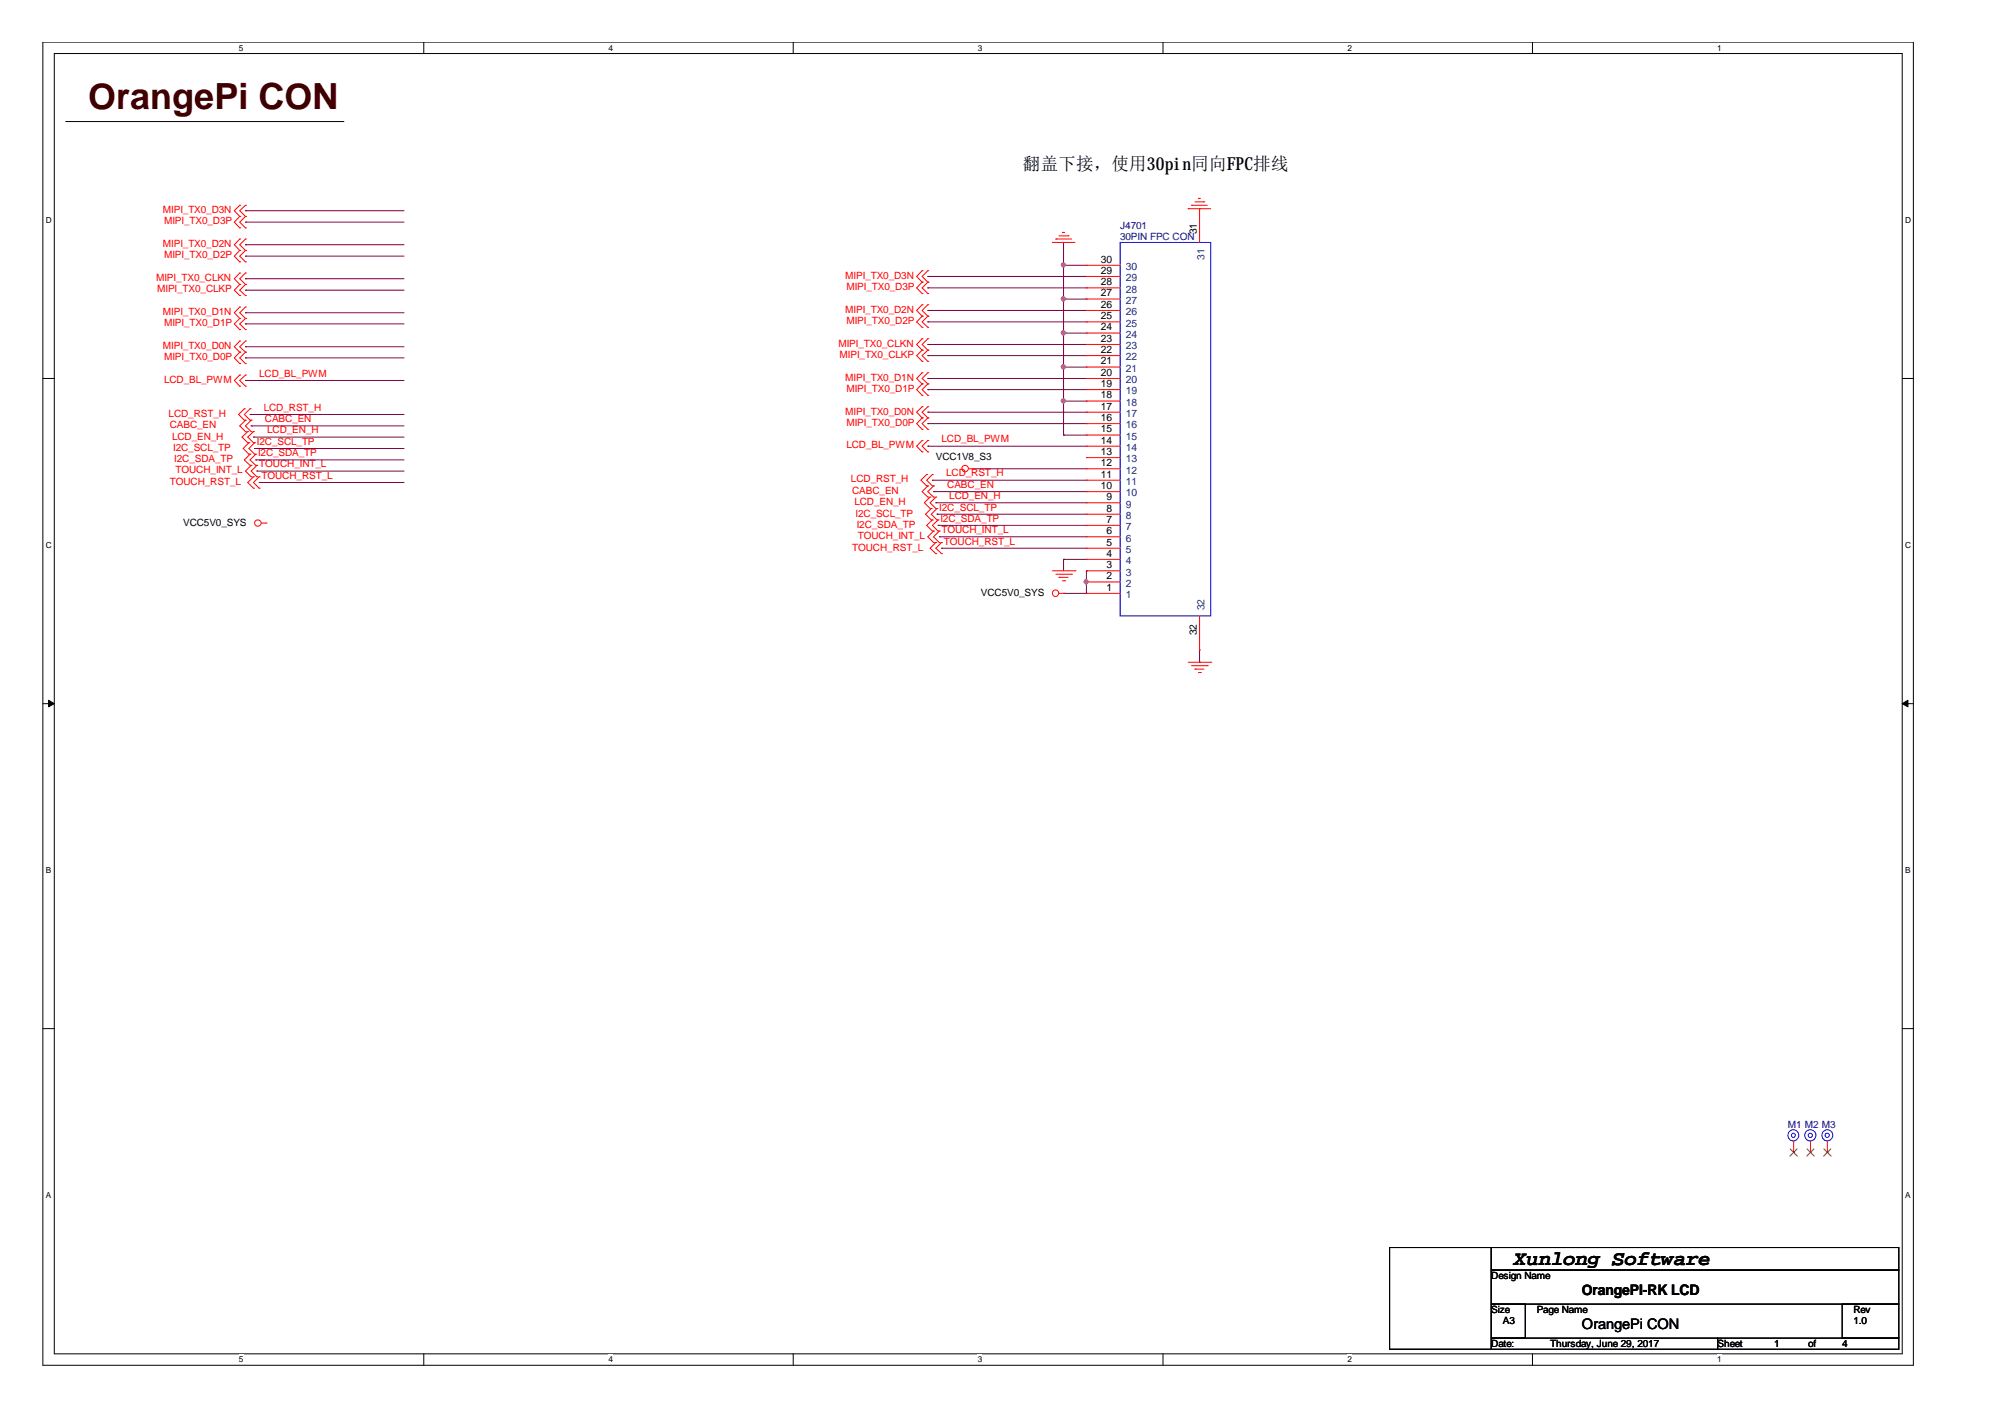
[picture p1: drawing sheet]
<svg xmlns="http://www.w3.org/2000/svg" width="297mm" height="210mm" viewBox="0 0 297 210" stroke-linecap="round" stroke-linejoin="round" font-family="sans-serif">
<path d="M6.3 6.2h277.2v196h-277.2zM8 7.9h273.8v192.6h-273.8z" fill="none" stroke="#000" stroke-width=".15"/>
<g fill="#fff">
<path d="M35.4 6.4h.6v1.4h-.6z"/>
<path d="M35.4 200.7h.6v1.4h-.6z"/>
</g>
<path d="M62.8 6.2v1.7M62.8 200.5v1.7" fill="none" stroke="#000" stroke-width=".15"/>
<g fill="#fff">
<path d="M90.1 6.4h.7v1.4h-.7z"/>
<path d="M90.1 200.7h.7v1.4h-.7z"/>
</g>
<path d="M117.5 6.2v1.7M117.5 200.5v1.7" fill="none" stroke="#000" stroke-width=".15"/>
<g fill="#fff">
<path d="M144.9 6.4h.6v1.4h-.6z"/>
<path d="M144.9 200.7h.6v1.4h-.6z"/>
</g>
<path d="M172.3 6.2v1.7M172.3 200.5v1.7" fill="none" stroke="#000" stroke-width=".15"/>
<g fill="#fff">
<path d="M199.6 6.4h.7v1.4h-.7z"/>
<path d="M199.6 200.7h.7v1.4h-.7z"/>
</g>
<path d="M227 6.2v1.7M227 200.5v1.7" fill="none" stroke="#000" stroke-width=".15"/>
<g fill="#fff">
<path d="M254.4 6.4h.6v1.4h-.6z"/>
<path d="M254.4 200.7h.6v1.4h-.6z"/>
<path d="M6.8 31.9h.8v1.4h-.8z"/>
<path d="M282.2 31.9h.9v1.4h-.9z"/>
<path d="M6.8 80.1h.8v1.4h-.8z"/>
<path d="M282.2 80.1h.9v1.4h-.9z"/>
</g>
<path d="M6.3 56.1h1.7M281.8 56.1h1.7" fill="none" stroke="#000" stroke-width=".15"/>
<g fill="#fff">
<path d="M6.8 128.2h.7v1.4h-.7z"/>
<path d="M282.2 128.2h.8v1.4h-.8z"/>
</g>
<path d="M6.3 104.2h1.7M281.8 104.2h1.7" fill="none" stroke="#000" stroke-width=".15"/>
<g fill="#000" stroke="#000" stroke-width=".15">
<path d="M7.2 103.7l.8 .5-.8 .5z" fill-rule="evenodd"/>
<path d="M281.8 104.2l.9-.5v1z" fill-rule="evenodd"/>
</g>
<g fill="#fff">
<path d="M6.8 176.4h.7v1.4h-.7z"/>
<path d="M282.2 176.4h.8v1.4h-.8z"/>
</g>
<path d="M9.7 18h41.1M50.8 18h.1M6.3 152.4h1.7M281.8 152.4h1.7M205.9 184.8h15v15.1h-15zM220.9 184.8h60.4v3.3h-60.4zM220.9 188.1h60.4v5.1h-60.4zM220.9 193.2h5.1v5h-5.1zM220.9 198.2h33.6v1.7h-33.6zM254.5 198.2h26.8v1.7h-26.8zM272.9 193.2h8.4v5h-8.4z" fill="none" stroke="#000" stroke-width=".15"/>
<g fill="none" stroke="#800040" stroke-width=".15">
<path d="M36.4 37.9h.1M36.4 36.3h.1M36.4 32.9h.1M36.4 31.2h.1M36.4 37.9h23.5M36.4 36.3h23.5M36.4 32.9h23.5M36.4 31.2h23.5M157.6 39.3h.1M157.6 35.9v28.5M157.6 39.3h3.4M36.4 43h.1"/>
<path d="M36.4 53h.1M36.4 56.4h.1M36.4 48h.1M36.4 46.3h.1M36.4 41.3h.1M36.4 51.4h.1M36.4 43h23.5M36.4 53h23.5M36.4 56.4h23.5M36.4 48h23.5M36.4 46.3h23.5M36.4 41.3h23.5"/>
<path d="M36.4 51.4h23.5M137.5 47.7h.1M137.5 52.7h.1M137.5 46h.1M137.5 42.6h.1M137.5 57.7h.1M137.5 41h.1M137.5 56.1h.1M137.5 51h.1M137.5 47.7h23.5M137.5 52.7h23.5M137.5 46h23.5"/>
<path d="M137.5 42.6h23.5M137.5 57.7h23.5M137.5 41h23.5M137.5 56.1h23.5M137.5 51h23.5M157.6 49.3h.1M157.6 59.4h.1M157.6 54.4h.1M157.6 44.3h.1M157.6 49.3h3.4M157.6 59.4h3.4M157.6 54.4h3.4"/>
<path d="M157.6 44.3h3.4M37 61.4h.1M37 61.4h22.9M37.2 63.1h.1M37.2 63.1h22.7M37.5 64.7h.1M37.5 64.7h22.4M37.7 66.4h.1M37.7 66.4h22.2M37.9 68.1h.1M37.9 68.1h22M38.1 69.8h.1"/>
<path d="M38.1 69.8h21.8M38.4 71.5h.1M38.4 71.5h21.5M137.5 62.8h.1M137.5 66.1h.1M137.5 61.1h.1M137.5 62.8h23.5M137.5 66.1h23.5M137.5 61.1h23.5M138.1 71.1h.1M138.1 71.1h22.9M138.3 72.8h.1"/>
<path d="M138.3 72.8h22.7M138.6 74.5h.1M138.6 74.5h22.4M138.8 76.2h.1M138.8 76.2h22.2M139 77.8h.1M139 77.8h22M139.1 79.5h.1M139.1 79.5h21.9M144.2 69.4h.1M144.2 69.4h16.8M157.6 64.4h.1"/>
<path d="M157.6 64.4h3.4M139.5 81.2h.1M139.5 81.2h21.5M157.6 82.9h.1M157.6 87.9h.1M157.6 82.9v1.7M157.6 82.9h3.4M161 84.6h.1M161 86.2h.1M161 84.6v3.3h-3.4M177.7 98.1h.1M177.7 96.3v1.8"/>
</g>
<g fill="#f0f" stroke="#f0f" stroke-width=".15">
<circle cx="157.6" cy="39.3" r=".31"/>
<circle cx="160.9" cy="86.2" r=".31"/>
<circle cx="157.5" cy="59.4" r=".32"/>
<circle cx="157.5" cy="54.3" r=".32"/>
<circle cx="157.5" cy="49.3" r=".32"/>
<circle cx="157.5" cy="44.3" r=".32"/>
</g>
<g fill="none" stroke="#f00" stroke-width=".15">
<path d="M35.5 32.1h.1M35.5 30.4h.1M35.5 33.8h.1M35.5 38.8h.1M35.5 37.1h.1M35.5 35.4h.1M35.5 30.4l-.8 .8 .8 .9M35.5 32.1l-.8 .8 .8 .9M35.5 37.1l-.8 .8 .8 .9M35.5 35.4l-.8 .9 .8 .8M36.4 32.1h.1M36.4 30.4h.1"/>
<path d="M36.4 33.8h.1M36.4 38.8h.1M36.4 37.1h.1M36.4 35.4h.1M36.4 30.4l-.9 .8 .9 .9M36.4 32.1l-.9 .8 .9 .9M36.4 37.1l-.9 .8 .9 .9M36.4 35.4l-.9 .9 .9 .8M155.9 35.9h.1M155.9 35.9h3.4M156.4 35.4h.1M156.4 35.4h2.3"/>
<path d="M156.9 34.9h1.3M157.4 34.4h.1M157.4 34.4h.3M158.2 34.9h.1M161 39.3h.1M161 39.3h4.9M176 30.9h.1M176 30.9h3.4M176.5 30.4h.1M176.5 30.4h2.4M177 29.9h1.4M177.5 29.4h.1"/>
<path d="M177.5 29.4h.3M177.7 30.9h.1M177.7 30.9v5M178.4 29.9h.1M35.5 43.8h.1M35.5 42.1h.1M35.5 40.4h.1M35.5 53.9h.1M35.5 52.2h.1M35.5 50.5h.1M35.5 47.2h.1M35.5 48.8h.1"/>
<path d="M35.5 45.5h.1M35.5 57.2h.1M35.5 55.6h.1M35.5 42.1l-.8 .9 .8 .8M35.5 40.4l-.8 .9 .8 .8M35.5 52.2l-.8 .8 .8 .9M35.5 50.5l-.8 .9 .8 .8M35.5 47.2l-.8 .8 .8 .8M35.5 45.5l-.8 .8 .8 .9M35.5 55.6l-.8 .8 .8 .8M36.4 43.8h.1M36.4 42.1h.1"/>
<path d="M36.4 40.4h.1M36.4 53.9h.1M36.4 52.2h.1M36.4 50.5h.1M36.4 47.2h.1M36.4 48.8h.1M36.4 45.5h.1M36.4 57.2h.1M36.4 55.6h.1M36.4 42.1l-.9 .9 .9 .8M36.4 40.4l-.9 .9 .9 .8M36.4 52.2l-.9 .8 .9 .9"/>
<path d="M36.4 50.5l-.9 .9 .9 .8M36.4 47.2l-.9 .8 .9 .8M36.4 45.5l-.9 .8 .9 .9M36.4 55.6l-.9 .8 .9 .8M136.6 41.8h.1M136.6 40.1h.1M136.6 43.5h.1M136.6 53.5h.1M136.6 51.9h.1M136.6 50.2h.1M136.6 56.9h.1M136.6 58.6h.1"/>
<path d="M136.6 55.2h.1M136.6 48.5h.1M136.6 46.8h.1M136.6 45.1h.1M136.6 40.1l-.8 .9 .8 .8M136.6 41.8l-.8 .8 .8 .9M136.6 51.9l-.8 .8 .8 .8M136.6 50.2l-.8 .8 .8 .9M136.6 56.9l-.8 .8 .8 .9M136.6 55.2l-.8 .9 .8 .8M136.6 46.8l-.8 .9 .8 .8M136.6 45.1l-.8 .9 .8 .8"/>
<path d="M137.5 41.8h.1M137.5 40.1h.1M137.5 43.5h.1M137.5 53.5h.1M137.5 51.9h.1M137.5 50.2h.1M137.5 56.9h.1M137.5 58.6h.1M137.5 55.2h.1M137.5 48.5h.1M137.5 46.8h.1M137.5 45.1h.1"/>
<path d="M137.5 40.1l-.9 .9 .9 .8M137.5 41.8l-.9 .8 .9 .9M137.5 51.9l-.9 .8 .9 .8M137.5 50.2l-.9 .8 .9 .9M137.5 56.9l-.9 .8 .9 .9M137.5 55.2l-.9 .9 .9 .8M137.5 46.8l-.9 .9 .9 .8M137.5 45.1l-.9 .9 .9 .8M161 47.7h.1M161 46h.1M161 42.6h.1M161 41h.1"/>
<path d="M161 51h.1M161 52.7h.1M161 56.1h.1M161 57.7h.1M161 44.3h.1M161 49.3h.1M161 54.4h.1M161 59.4h.1M161 47.7h4.9M161 46h4.9M161 42.6h4.9M161 41h4.9"/>
<path d="M161 51h4.9M161 52.7h4.9M161 56.1h4.9M161 57.7h4.9M161 44.3h4.9M161 49.3h4.9M161 54.4h4.9M161 59.4h4.9M36.2 62.2h.1M36.2 60.6h.1M36.2 60.6l-.9 .8 .9 .8M36.4 63.9h.1"/>
<path d="M36.4 62.2h.1M36.4 62.2l-.9 .9 .9 .8M36.7 65.6h.1M36.7 63.9h.1M36.7 63.9l-.8 .8 .8 .9M36.9 67.3h.1M36.9 65.6h.1M36.9 65.6l-.9 .8 .9 .9M37 62.2h.1M37 60.6h.1M37 68.9h.1M37 67.3h.1"/>
<path d="M37 60.6l-.8 .8 .8 .8M37 67.3l-.8 .8 .8 .8M37.2 63.9h.1M37.2 62.2h.1M37.2 70.6h.1M37.2 68.9h.1M37.2 62.2l-.8 .9 .8 .8M37.2 68.9l-.8 .9 .8 .8M37.5 65.6h.1M37.5 63.9h.1M37.5 72.3h.1M37.5 70.6h.1"/>
<path d="M37.5 63.9l-.8 .8 .8 .9M37.5 70.6l-.8 .9 .8 .8M37.7 67.3h.1M37.7 65.6h.1M37.7 65.6l-.8 .8 .8 .9M37.9 68.9h.1M37.9 67.3h.1M37.9 67.3l-.9 .8 .9 .8M38.1 70.6h.1M38.1 68.9h.1M38.1 68.9l-.9 .9 .9 .8M38.4 72.3h.1"/>
<path d="M38.4 70.6h.1M38.4 70.6l-.9 .9 .9 .8M38.7 77.5h.7M39.4 77.5h.1M136.6 63.6h.1M136.6 61.9h.1M136.6 60.3h.1M136.6 66.9h.1M136.6 65.2h.1M136.6 61.9l-.8 .9 .8 .8M136.6 60.3l-.8 .8 .8 .8M136.6 65.2l-.8 .9 .8 .8"/>
<path d="M137.3 72h.1M137.3 70.3h.1M137.3 70.3l-.9 .8 .9 .9M137.5 63.6h.1M137.5 61.9h.1M137.5 60.3h.1M137.5 66.9h.1M137.5 65.2h.1M137.5 73.6h.1M137.5 72h.1M137.5 61.9l-.9 .9 .9 .8M137.5 60.3l-.9 .8 .9 .8"/>
<path d="M137.5 65.2l-.9 .9 .9 .8M137.5 72l-.9 .8 .9 .8M137.8 75.3h.1M137.8 73.6h.1M137.8 73.6l-.9 .9 .9 .8M138 77h.1M138 75.3h.1M138 75.3l-.9 .9 .9 .8M138.1 72h.1M138.1 70.3h.1M138.1 78.7h.1M138.1 77h.1"/>
<path d="M138.1 70.3l-.8 .8 .8 .9M138.1 77l-.8 .8 .8 .9M138.3 73.6h.1M138.3 72h.1M138.3 78.7h.1M138.3 72l-.8 .8 .8 .8M138.3 78.7l-.8 .8 .8 .9M138.6 75.3h.1M138.6 73.6h.1M138.6 73.6l-.8 .9 .8 .8M138.8 77h.1M138.8 75.3h.1"/>
<path d="M138.8 75.3l-.8 .9 .8 .8M139 78.7h.1M139 77h.1M139 77l-.9 .8 .9 .9M139.1 78.7h.1M139.1 78.7l-.8 .8 .8 .9M143.5 69.4h.7M144.2 69.4h.1M161 66.1h.1M161 72.8h.1M161 74.5h.1M161 61.1h.1"/>
<path d="M161 62.8h.1M161 69.4h.1M161 76.2h.1M161 77.8h.1M161 79.5h.1M161 71.1h.1M161 67.8h.1M161 64.4h.1M161 69.4h4.9M161 66.1h4.9M161 72.8h4.9M161 74.5h4.9"/>
<path d="M161 61.1h4.9M161 62.8h4.9M161 76.2h4.9M161 77.8h4.9M161 79.5h4.9M161 71.1h4.9M161 67.8h4.9M161 64.4h4.9M138.3 80.4h.1M138.6 82h.1M138.6 80.4h.1M138.6 80.4l-.8 .8 .8 .8"/>
<path d="M139.1 80.4h.1M139.5 82h.1M139.5 80.4h.1M139.5 80.4l-.9 .8 .9 .8M155.9 84.6h3.4M156.4 85.1h2.3M156.9 85.5h.1M156.9 87.9h.7M156.9 85.5h1.3M157.4 86h.3M157.6 87.9h.1M157.7 86h.1"/>
<path d="M158.7 85.1h.1M159.3 84.6h.1M161 84.6h.1M161 86.2h.1M161 81.2h.1M161 87.9h.1M161 82.9h.1M161 87.9h4.9M161 84.6h4.9M161 86.2h4.9M161 81.2h4.9M161 82.9h4.9"/>
<path d="M176 98.1h3.4M176.5 98.6h2.4M177 99.1h.1M177 99.1h1.4M177.5 99.6h.3M177.7 96.3h.1M177.7 91.2v5.1M177.8 99.6h.1M178.9 98.6h.1M179.4 98.1h.1M265.7 170.7h.1M265.7 169.1v1.6"/>
<path d="M268.2 170.7h.1M268.2 169.1v1.6M270.7 170.7h.1M270.7 169.1v1.6"/>
<circle cx="38.2" cy="77.5" r=".48"/>
<circle cx="143" cy="69.4" r=".49"/>
<circle cx="156.4" cy="87.9" r=".48"/>
</g>
<g fill="none" stroke="#00f" stroke-width=".15">
<path d="M165.9 35.9h13.5v55.3h-13.5z"/>
<circle cx="265.7" cy="168.2" r=".82"/>
<circle cx="265.7" cy="168.2" r=".31"/>
<circle cx="268.2" cy="168.2" r=".83"/>
<circle cx="268.2" cy="168.2" r=".32"/>
<circle cx="270.7" cy="168.2" r=".32"/>
<circle cx="270.7" cy="168.2" r=".82"/>
</g>
<path d="M265.2 170.2l1.1 1.1M266.2 170.2l-1 1.1M267.7 170.2l1.1 1.1M268.7 170.2l-1 1.1M270.2 170.2l1.1 1.1M271.2 170.2l-1 1.1" fill="none" stroke="#804000" stroke-width=".15"/>
<text font-size="5.3" fill="#400000" x="13.1" y="16.2">OrangePi CON</text>
<text font-size="3" x="224.3" y="187.4">Xunlong Software</text>
<text font-size="2.7" x="151.6" y="25.1">翻盖下接，使用30pin同向FPC排线</text>
<g font-size="2.2">
<text x="234.4" y="191.9">OrangePI-RK LCD</text>
<text x="234.4" y="196.8">OrangePi CON</text>
</g>
<g font-size="1.5" fill="#f00">
<text x="24.1" y="31.6">MIPI_TX0_D3N</text>
<text x="24.3" y="33.2">MIPI_TX0_D3P</text>
<text x="23.1" y="41.6">MIPI_TX0_CLKN</text>
<text x="24.1" y="36.6">MIPI_TX0_D2N</text>
<text x="24.3" y="38.3">MIPI_TX0_D2P</text>
<text x="125.2" y="41.3">MIPI_TX0_D3N</text>
<text x="23.3" y="43.3">MIPI_TX0_CLKP</text>
<text x="24.1" y="46.7">MIPI_TX0_D1N</text>
<text x="125.2" y="46.3">MIPI_TX0_D2N</text>
<text x="125.4" y="43">MIPI_TX0_D3P</text>
<text x="24.1" y="51.7">MIPI_TX0_D0N</text>
<text x="24.3" y="53.4">MIPI_TX0_D0P</text>
<text x="24.3" y="48.4">MIPI_TX0_D1P</text>
<text x="124.2" y="51.4">MIPI_TX0_CLKN</text>
<text x="124.4" y="53.1">MIPI_TX0_CLKP</text>
<text x="125.4" y="48">MIPI_TX0_D2P</text>
<text x="24.3" y="56.7">LCD_BL_PWM</text>
<text x="38.4" y="55.8">LCD_BL_PWM</text>
<text x="125.2" y="56.4">MIPI_TX0_D1N</text>
<text x="125.4" y="58.1">MIPI_TX0_D1P</text>
<text x="25" y="61.7">LCD_RST_H</text>
<text x="25.1" y="63.4">CABC_EN</text>
<text x="25.5" y="65.1">LCD_EN_H</text>
<text x="38.1" y="65.9">I2C_SCL_TP</text>
<text x="39.1" y="60.8">LCD_RST_H</text>
<text x="39.2" y="62.5">CABC_EN</text>
<text x="39.6" y="64.2">LCD_EN_H</text>
<text x="125.2" y="61.4">MIPI_TX0_D0N</text>
<text x="125.4" y="63.1">MIPI_TX0_D0P</text>
<text x="139.5" y="65.5">LCD_BL_PWM</text>
<text x="25.1" y="71.8">TOUCH_RST_L</text>
<text x="25.7" y="66.8">I2C_SCL_TP</text>
<text x="25.8" y="68.5">I2C_SDA_TP</text>
<text x="26" y="70.1">TOUCH_INT_L</text>
<text x="38.2" y="67.6">I2C_SDA_TP</text>
<text x="38.4" y="69.2">TOUCH_INT_L</text>
<text x="38.7" y="70.9">TOUCH_RST_L</text>
<text x="125.4" y="66.4">LCD_BL_PWM</text>
<text x="126.1" y="71.5">LCD_RST_H</text>
<text x="140.2" y="70.6">LCD_RST_H</text>
<text x="126.2" y="73.2">CABC_EN</text>
<text x="126.6" y="74.8">LCD_EN_H</text>
<text x="126.7" y="76.5">I2C_SCL_TP</text>
<text x="139.1" y="75.6">I2C_SCL_TP</text>
<text x="139.3" y="77.3">I2C_SDA_TP</text>
<text x="140.3" y="72.3">CABC_EN</text>
<text x="140.6" y="73.9">LCD_EN_H</text>
<text x="126.2" y="81.5">TOUCH_RST_L</text>
<text x="126.9" y="78.2">I2C_SDA_TP</text>
<text x="127.1" y="79.9">TOUCH_INT_L</text>
<text x="139.5" y="79">TOUCH_INT_L</text>
<text x="139.8" y="80.7">TOUCH_RST_L</text>
</g>
<g font-size="1.5" fill="#000080">
<text x="165.9" y="33.9">J4701</text>
<text x="165.9" y="35.6">30PIN FPC CON</text>
<text x="264.9" y="167">M1 M2 M3</text>
</g>
<g font-size="1.5">
<text x="177.3" y="34.7" transform="rotate(-90 177.3 34.7)">31</text>
<text x="163.1" y="40.6">29</text>
<text x="163.1" y="38.9">30</text>
<text x="163.1" y="47.3">25</text>
<text x="163.1" y="45.6">26</text>
<text x="163.1" y="42.3">28</text>
<text x="163.1" y="43.9">27</text>
<text x="163.1" y="50.6">23</text>
<text x="163.1" y="52.3">22</text>
<text x="163.1" y="49">24</text>
<text x="163.1" y="54">21</text>
<text x="163.1" y="55.7">20</text>
<text x="163.1" y="57.3">19</text>
<text x="163.1" y="59">18</text>
<text x="163.1" y="65.7">14</text>
<text x="163.1" y="60.7">17</text>
<text x="163.1" y="62.4">16</text>
<text x="163.1" y="64.1">15</text>
<text x="138.6" y="68.1">VCC1V8_S3</text>
<text x="163.1" y="69.1">12</text>
<text x="163.1" y="70.8">11</text>
<text x="163.1" y="67.4">13</text>
<text x="27.1" y="77.9">VCC5V0_SYS</text>
<text x="163.1" y="72.4">10</text>
<text x="163.9" y="74.1">9</text>
<text x="163.9" y="75.8">8</text>
<text x="163.9" y="77.4">7</text>
<text x="163.9" y="79.1">6</text>
<text x="163.9" y="80.8">5</text>
<text x="163.9" y="82.5">4</text>
<text x="145.3" y="88.2">VCC5V0_SYS</text>
<text x="163.9" y="84.2">3</text>
<text x="163.9" y="85.8">2</text>
<text x="163.9" y="87.5">1</text>
<text x="177.3" y="94.1" transform="rotate(-90 177.3 94.1)">32</text>
<text x="220.9" y="189.5">Design Name</text>
<text x="220.9" y="194.5">Size</text>
<text x="222.6" y="196.2">A3</text>
<text x="227.7" y="194.5">Page Name</text>
<text x="274.6" y="196.2">1.0</text>
<text x="274.6" y="194.5">Rev</text>
<text x="220.9" y="199.6">Date:</text>
<text x="229.7" y="199.6">Thursday, June 29, 2017</text>
<text x="254.5" y="199.6">Sheet</text>
<text x="262.8" y="199.6">1</text>
<text x="267.9" y="199.6">of</text>
<text x="272.9" y="199.6">4</text>
</g>
<g font-size="1.5" fill="#004080">
<text x="166.8" y="41.7">29</text>
<text x="166.8" y="40">30</text>
<text x="178.4" y="38.5" transform="rotate(-90 178.4 38.5)">31</text>
<text x="166.8" y="46.7">26</text>
<text x="166.8" y="43.4">28</text>
<text x="166.8" y="45">27</text>
<text x="166.8" y="48.4">25</text>
<text x="166.8" y="51.7">23</text>
<text x="166.8" y="53.4">22</text>
<text x="166.8" y="50.1">24</text>
<text x="166.8" y="56.8">20</text>
<text x="166.8" y="58.4">19</text>
<text x="166.8" y="55.1">21</text>
<text x="166.8" y="61.8">17</text>
<text x="166.8" y="63.5">16</text>
<text x="166.8" y="60.1">18</text>
<text x="166.8" y="65.2">15</text>
<text x="166.8" y="66.8">14</text>
<text x="166.8" y="70.2">12</text>
<text x="166.8" y="71.9">11</text>
<text x="166.8" y="68.5">13</text>
<text x="166.8" y="73.5">10</text>
<text x="166.8" y="75.2">9</text>
<text x="166.8" y="76.9">8</text>
<text x="166.8" y="78.5">7</text>
<text x="166.8" y="80.2">6</text>
<text x="166.8" y="81.9">5</text>
<text x="166.8" y="83.6">4</text>
<text x="166.8" y="85.3">3</text>
<text x="166.8" y="86.9">2</text>
<text x="166.8" y="88.6">1</text>
<text x="178.4" y="90.4" transform="rotate(-90 178.4 90.4)">32</text>
</g>
<g font-size="1.2">
<text x="35.4" y="7.5">5</text>
<text x="90.1" y="7.5">4</text>
<text x="144.9" y="7.5">3</text>
<text x="199.6" y="7.5">2</text>
<text x="254.4" y="7.5">1</text>
<text x="6.8" y="33.1">D</text>
<text x="282.2" y="33.1">D</text>
<text x="6.8" y="81.2">C</text>
<text x="282.2" y="81.2">C</text>
<text x="6.8" y="129.4">B</text>
<text x="282.2" y="129.4">B</text>
<text x="6.8" y="177.5">A</text>
<text x="282.2" y="177.5">A</text>
<text x="35.4" y="201.8">5</text>
<text x="90.1" y="201.8">4</text>
<text x="144.9" y="201.8">3</text>
<text x="199.6" y="201.8">2</text>
<text x="254.4" y="201.8">1</text>
</g>
</svg>
